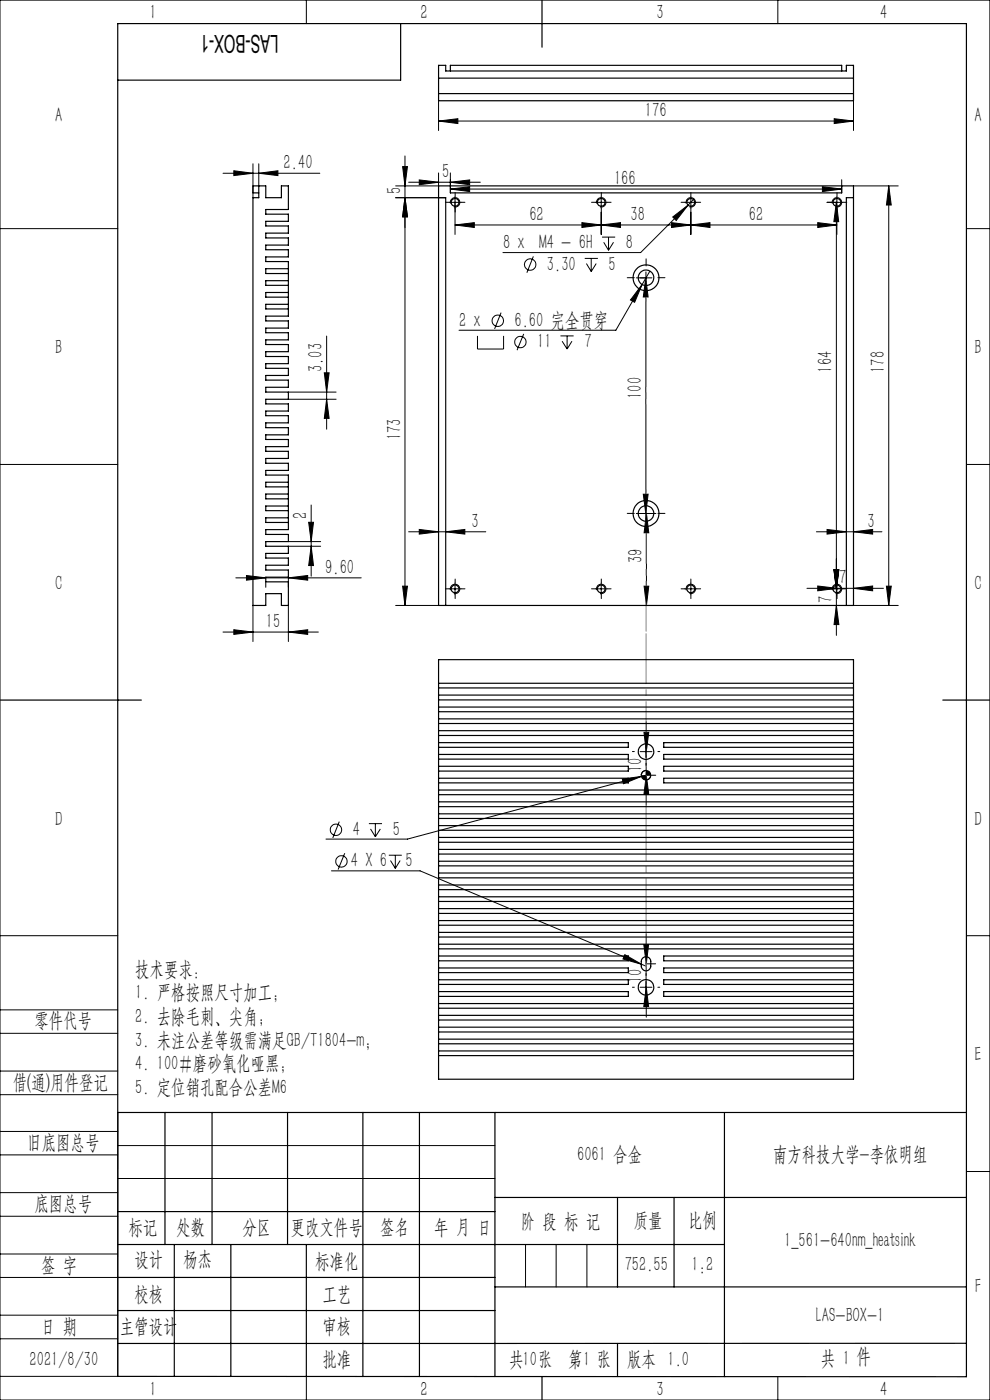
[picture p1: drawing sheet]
<svg xmlns="http://www.w3.org/2000/svg" width="210mm" height="297mm" viewBox="0 0 210 297" stroke-linecap="round" stroke-linejoin="round" font-family="sans-serif">
<g fill="none" stroke="#000" stroke-width=".21">
<path d="M0 0h210v297h-210zM65 0v5M165 0v5M47.3 36.8h20.5M49.6 36.2l4.1 .6-4.1 .4zM53.7 34.7v7.2M54.9 36.8l4-.6v1zM54.9 34.7v4.7M85.4 35.3h1l-.5 4.1zM85.9 33.1v95.3M86.7 38.7h15.2M88.9 38.2l4.1 .5-4.1 .5z"/>
<path d="M93 36.7v2.7h-9.1M93 25.7l4.1-.5v1zM93 21.4v6.3M93 25.7h88M95.5 38.7l4.1-.5v1zM95.5 36.7v4.2M174.4 39.6l4.1 .5-4.1 .5zM177 25.2l4 .5-4 .5zM178.5 38.1v2.8M181 21.4v6.3M181 39.4h9.5M188.5 39.4v89"/>
<path d="M188.5 39.4l.6 4.1h-1.1zM0 48.5h25M83.9 41.9h10.6M85.9 41.9l.5 4.1h-1zM95.3 42.9h2.5M95.5 40.1l4.1-.5v1zM95.5 40.1h83M95.6 43.2a.99 .99 0 0 1 .8-1.3 .99 .99 0 0 1 1.1 1.1 .99 .99 0 0 1-1.2 .9M96.5 41.7v8M96.5 47.7l4.1-.5v1.1zM96.5 47.7h81M113.1 54.4l-1.3 3.5"/>
<path d="M123.4 47.2l4.1 .5-4.1 .6zM124 54.8h2.8M124.4 55.9l1 1.7M125.4 54.8v2.8M126.3 42.9h2.5M126.5 55.9l-1.1 1.7M126.6 43.2a.99 .99 0 0 1 .8-1.3 .99 .99 0 0 1 1.1 1.1 .99 .99 0 0 1-1.2 .9M127.5 41.7v2.5M127.5 47.7l4.1-.5v1.1zM127.5 45v4.7M127.7 50.3h2.8M128.1 51.4l1 1.7"/>
<path d="M129.1 50.3v2.8M130.1 51.4l-1 1.7M135 58.9h3.3M137 58.9v50M137 58.9l.5 4.1h-1zM137 57.7v2.5M137.9 57.5l-1.7 2.9M142.5 47.2l4 .5-4 .6zM142.7 46l3.2-2.5-2.5 3.3zM145.3 42.9h2.5M145.6 43.2a1 1 0 0 1 .8-1.3 1 1 0 0 1 1.1 1.1 1 1 0 0 1-1.2 .9M145.9 43.5l-10 10.1h-29.2"/>
<path d="M146.5 41.7v2.5M146.5 47.7l4.1-.5v1.1zM146.5 45v4.7M147.1 42.3l-1.2 1.2M173.5 47.2l4 .5-4 .6zM176.6 43.2a.99 .99 0 0 1 .8-1.3 .99 .99 0 0 1 1.1 1.1 .99 .99 0 0 1-1.2 .9M177.4 42.9v91.9M177.4 42.9l.5 4.1h-1zM177.5 41.7v2.5M177.5 45v4.7M178.8 42.9h-3.4M205 48.5h5"/>
<path d="M68.8 79.1h1l-.5 4.1zM69.3 71.3v19.7M101.3 71.3v2.7h5.5v-2.7M106.3 66.3l-1.4 3.5M111.1 70.8l-1.4 3.5M118.9 71.3h2.8M119.2 72.4l1.1 1.6M120.3 71.3v2.7M121.3 72.4l-1 1.6M136.2 60.4l-1.6 3.7-.9-.5zM136.2 60.4l-5.6 9.7h-33.2M0 98.5h25"/>
<path d="M61.2 83.2h10.1M61.2 84.7h10.1M69.3 84.7l.5 4.1h-1zM205 98.5h5M61.2 115.9h6.8M61.2 114.9h6.8M65.5 110.8h1l-.5 4.1zM66 107.1v15.1M66 115.9l.5 4.1h-1zM86.7 112.8h16.3M88.9 112.3l4.1 .5-4.1 .5zM94.5 112.8l4.1-.5v1z"/>
<path d="M135 108.9h4.1M136.5 104.8h1l-.5 4.1zM137 107.7v2.5M137.1 108.9v19.5M137.1 108.9l.5 4.1h-1zM173.2 112.8h13.9M175.4 112.3l4.1 .5-4.1 .5zM181 112.8l4.1-.5v1zM47.3 134.1h20.2M49.6 133.6l4.1 .5-4.1 .5zM50 122.6h26.6M52.3 122.1l4.1 .5-4.1 .5z"/>
<path d="M53.7 128.4v7.7M56.4 123.4v1.2M61.2 122.6l4.1-.5v1zM61.2 122.4v2.2M61.2 134.1l4.1-.5v1zM61.2 128.4v7.7M83.9 128.4h9.1M85.4 124.4h1l-.5 4zM95.3 124.9h2.5M95.6 125.2a1 1 0 0 1 .8-1.3 1 1 0 0 1 1.1 1.1 1 1 0 0 1-1.2 .9M96.5 123.7v2.5M126.3 124.9h2.5"/>
<path d="M126.6 125.2a1 1 0 0 1 .9-1.3 1 1 0 0 1 1 1.1 1 1 0 0 1-1.2 .9M127.5 123.7v2.5M136.6 124.4h1l-.5 4zM145.3 124.9h2.5M145.6 125.2a1.01 1.01 0 0 1 .8-1.3 1.01 1.01 0 0 1 1.1 1.1 1.01 1.01 0 0 1-1.2 .9M146.5 123.7v2.5M171.2 124.8h16.2M173.5 124.3l4 .5-4 .5zM176.3 124.9h2.5M176.6 125.2a1 1 0 0 1 .8-1.3 1 1 0 0 1 1.1 1.1 1 1 0 0 1-1.2 .9M176.9 120.9h1l-.5 4zM177.4 128.4l.5 4.1h-1z"/>
<path d="M177.5 123.7v2.5M181 124.8l4.1-.5v1zM181 128.4h9.5M188 124.4h1.1l-.6 4zM135.8 159.5h2.5M136.6 155.4h1l-.5 4.1zM137 158.2v2.5M137.1 153.1v17.7M72 174.3l-1.4 3.5M78.2 174.7h2.8M78.6 175.9l1 1.6M79.6 174.7v2.8"/>
<path d="M80.7 175.9l-1.1 1.6M132 165.3l4.1-.6-3.8 1.6zM136.1 164.7l-49.7 13.3h-17.3M137 163.4l-.1 .1a.97 .97 0 0 0-.9 1M137 164.5h2.1M137.1 164.5l.5 4h-1zM138 164.2l-1.9 .5M138 164.5v.1a.97 .97 0 0 1-1 .8M0 198.5h25M70.3 184.7h18.8l47.9 20.3M73.1 181l-1.4 3.5M82.5 181.4h2.7"/>
<path d="M82.8 182.6l1.1 1.6M83.9 181.4v2.8M84.9 182.6l-1 1.6M137.1 198.1v17.7M205 198.5h5M0 214.2h25M0 219.2h25M132.5 202.5l3.6 2.1-3.9-1.2zM135.8 209.4h2.5M136.6 200.4h1l-.5 4.1zM137 208.2v2.5M137 204.5h2.1"/>
<path d="M137.1 209.4l.5 4.1h-1zM0 232.2h25M0 227.2h25M25 236v56h-25M0 245h25M0 240h25M0 258h25M0 253h25M25 243h80M25 250h80M205 248.5h5M0 271h25"/>
<path d="M0 266h25M0 279h25M111.5 264v9M118 264v9M124.5 264v9M0 284h25M65 292.1v4.9M153.7 292h.1M165 292v5"/>
<circle cx="112.5" cy="56.1" r="1.21"/>
<circle cx="105.6" cy="68" r="1.22"/>
<circle cx="110.4" cy="72.6" r="1.21"/>
<circle cx="71.3" cy="176" r="1.22"/>
<circle cx="72.4" cy="182.7" r="1.21"/>
</g>
<g fill="none" stroke="#000" stroke-width=".25">
<path d="M85 5v12h-60M93 13.9h1.5v1.2h85v-1.2h1.5v7.5h-88zM93 16.6h88M93 19.9h88M95.5 15.1v-1.2h83v1.2M115 0v10M54.9 39.4v2.5h-1.2v86.5h2.7v-2.5h3.3v2.5h1.5v-5h-4.8v-1h4.8v-1.5h-4.8v-1h4.8v-1.5h-4.8v-1h4.8v-1.5h-4.8v-1h4.8v-1.5h-4.8v-1h4.8v-11.6h-4.8v-1h4.8v-1.5h-4.8v-1h4.8v-1.6h-4.8v-.9h4.8v-1.6h-4.8v-1h4.8v-1.5h-4.8v-1h4.8v-1.5h-4.8v-1h4.8v-1.5h-4.8v-1h4.8v-1.5h-4.8v-1h4.8v-1.6h-4.8v-.9h4.8v-1.6h-4.8v-1h4.8v-1.5h-4.8v-1h4.8v-1.5h-4.8v-1h4.8v-1.5h-4.8v-1h4.8v-1.5h-4.8v-1h4.8v-11.6h-4.8v-1h4.8v-1.5h-4.8v-1h4.8v-1.5h-4.8v-1h4.8v-1.6h-4.8v-.9h4.8v-1.6h-4.8v-1h4.8v-5h-1.5v2.5h-3.3v-2.5h-2.7v1.5h1.2M93 39.4h88v89h-88zM95.5 39.4v1.5h83v-1.5M61.2 57h-4.8v1h4.8M61.2 59.5h-4.8v1h4.8M93 41.9h1.5v86.5"/>
<path d="M181 41.9h-1.5v86.5M61.2 62.1h-4.8v.9h4.8M61.2 64.6h-4.8v.9h4.8M61.2 104.8h-4.8v1h4.8M61.2 102.3h-4.8v1h4.8M61.2 107.3h-4.8v1h4.8M61.2 109.9h-4.8v.9h4.8M93 139.9h88v89h-88zM0 148.5h30M93 157.5h40.3v1h-40.3M93 156h88M93 155h88"/>
<path d="M93 153.5h88M93 151h88M93 152.5h88M93 148.5h88M93 150h88M93 145.9h88M93 147.5h88M93 145h88M181 157.5h-40.2v1h40.2M200 148.5h10M93 160.1h40.3v.9h-40.3M93 162.6h40.3v1h-40.3"/>
<path d="M93 165.1h40.3v1h-40.3M93 178.7h88M93 176.1h88M93 177.7h88M93 173.6h88M93 175.2h88M93 172.6h88M93 171.1h88M93 170.1h88M93 168.6h88M93 167.6h88M181 160.1h-40.2v.9h40.2"/>
<path d="M181 162.6h-40.2v1h40.2M181 165.1h-40.2v1h40.2M93 198.8h88M93 196.3h88M93 197.8h88M93 193.8h88M93 195.3h88M93 191.2h88M93 192.8h88M93 188.7h88M93 190.2h88M93 186.2h88"/>
<path d="M93 187.7h88M93 183.7h88M93 185.2h88M93 182.7h88M93 181.2h88M93 180.2h88M93 218.9h88M93 216.4h88M93 217.9h88M93 215.4h88M93 213.9h88M93 205.3h40.3v1h-40.3"/>
<path d="M93 207.9h40.3v.9h-40.3M93 210.4h40.3v1h-40.3M93 202.8h40.3v1h-40.3M93 201.3h88M93 212.9h88M93 200.3h88M136.4 203.2a1.02 1.02 0 0 1 1-.1 1.02 1.02 0 0 1 .6 .8v1.1a1.01 1.01 0 0 1-1 1 1.01 1.01 0 0 1-1-1l.1-1.3zM181 205.3h-40.2v1h40.2M181 207.9h-40.2v.9h40.2M181 202.8h-40.2v1h40.2M181 210.4h-40.2v1h40.2M25 236h180"/>
<path d="M35 236v28M45 236v28M61 236v28M77 236v56M89 236v56M93 223.9h88M93 223h88M93 221.4h88M93 220.4h88M105 236v56M153.7 236v56M25 257h80"/>
<path d="M105 254h100M131 254v19M143 254v19M25 264h128.7M25 271h80M25 278h80M37 264v28M49 264v28M65 264.1v28M105 273h100M25 292l180 .1v-287.1h-180v287M115 292v5"/>
<path d="M131 285v7M205 285h-180"/>
<circle cx="96.5" cy="42.9" r=".83"/>
<circle cx="127.5" cy="42.9" r=".82"/>
<circle cx="137" cy="58.9" r="2.76"/>
<circle cx="137" cy="58.9" r="1.65"/>
<circle cx="146.5" cy="42.9" r=".82"/>
<circle cx="177.5" cy="42.9" r=".83"/>
<circle cx="137" cy="108.9" r="2.76"/>
<circle cx="137" cy="108.9" r="1.65"/>
<circle cx="96.5" cy="124.9" r=".83"/>
<circle cx="127.5" cy="124.9" r=".82"/>
<circle cx="146.5" cy="124.9" r=".82"/>
<circle cx="177.5" cy="124.9" r=".83"/>
<circle cx="137" cy="159.4" r="1.65"/>
<circle cx="137" cy="164.5" r="1"/>
<circle cx="137" cy="209.5" r="1.65"/>
</g>
<path d="M137 133.9v-25M137 134.4v25" fill="none" stroke="#808080" stroke-width=".21" stroke-dasharray="30.5 1.3 1.3 1.3" stroke-dashoffset="19.9"/>
<path d="M137 108.9v-50M137 159.4v50" fill="none" stroke="#808080" stroke-width=".21" stroke-dasharray="30.5 1.3 1.3 1.3" stroke-dashoffset="7.4"/>
<path d="M137 58.9v5M137 108.9v-5M137 159.4v5M137 209.4v-5" fill="none" stroke="#808080" stroke-width=".21" stroke-dasharray="30.5 1.3 1.3 1.3" stroke-dashoffset="29.9"/>
<g fill="none" stroke="#000" stroke-width=".21" stroke-dasharray="30.5 1.3 1.3 1.3">
<path d="M95.3 42.9h-.8M96.5 41.7v-.9M96.5 44.2v.8M97.8 42.9h.8M126.3 42.9h-.8M127.5 41.7v-.9M127.5 44.2v.8M128.8 42.9h.8M134.5 58.9h-1.5M137 56.4v-1.5M139.5 58.9h1.5M145.3 42.9h-.8"/>
<path d="M146.5 41.7v-.9M146.5 44.2v.8M147.8 42.9h.8M176.3 42.9h-.8M177.5 41.7v-.9M177.5 44.2v.8M178.8 42.9h.8M137 61.4v1.5M134.5 108.9h-1.5M137 106.4v-1.5M137 111.4v1.5M139.5 108.9h1.5"/>
<path d="M95.3 124.9h-.8M96.5 123.7v-.9M96.5 126.2v.8M97.8 124.9h.8M126.3 124.9h-.8M127.5 123.7v-.9M127.5 126.2v.8M128.8 124.9h.8M145.3 124.9h-.8M146.5 123.7v-.9M146.5 126.2v.8M147.8 124.9h.8"/>
<path d="M176.3 124.9h-.8M177.5 123.7v-.9M177.5 126.2v.8M178.8 124.9h.8M134.5 159.4h-.4M137 156.9v-.4M139.5 159.4h.4M137 161.9v.4M134.5 209.4h-.4M137 206.9v-.4M137 211.9v.4M139.5 209.4h.4"/>
</g>
<g fill="#000">
<path d="M188.5 39.4l.6 4.1h-1.1zM188 124.4h1.1l-.6 4zM177.4 42.9l.5 4.1h-1zM176.9 120.9h1l-.5 4zM137 58.9l.5 4.1h-1zM136.5 104.8h1l-.5 4.1zM137.1 108.9l.5 4.1h-1zM136.6 124.4h1l-.5 4zM176.9 120.9h1l-.5 4zM177.4 128.4l.5 4.1h-1zM68.8 79.1h1l-.5 4.1zM69.3 84.7l.5 4.1h-1zM136.6 155.4h1l-.5 4.1zM137.1 164.5l.5 4h-1zM136.6 200.4h1l-.5 4.1zM137.1 209.4l.5 4.1h-1z"/>
<path d="M85.9 41.9l.5 4.1h-1zM85.4 35.3h1l-.5 4.1z"/>
<path d="M127.5 47.7l4.1-.5v1.1zM142.5 47.2l4 .5-4 .6zM146.5 47.7l4.1-.5v1.1zM173.5 47.2l4 .5-4 .6zM96.5 47.7l4.1-.5v1.1zM123.4 47.2l4.1 .5-4.1 .6zM173.5 124.3l4 .5-4 .5zM181 124.8l4.1-.5v1zM175.4 112.3l4.1 .5-4.1 .5zM181 112.8l4.1-.5v1zM95.5 40.1l4.1-.5v1zM174.4 39.6l4.1 .5-4.1 .5zM88.9 38.2l4.1 .5-4.1 .5zM95.5 38.7l4.1-.5v1zM136.2 60.4l-2.5 3.2 .9 .5zM142.7 46l.7 .8 2.5-3.3zM132 165.3l.3 1 3.8-1.6zM132.5 202.5l-.3 .9 3.9 1.2z"/>
<path d="M66 115.9l.5 4.1h-1zM65.5 110.8h1l-.5 4.1z"/>
<path d="M94.5 112.8l4.1-.5v1zM88.9 112.3l4.1 .5-4.1 .5zM54.9 36.8l4-.6v1zM49.6 36.2l4.1 .6-4.1 .4zM177 25.2l4 .5-4 .5zM93 25.7l4.1-.5v1z"/>
<path d="M49.6 133.6l4.1 .5-4.1 .5zM61.2 134.1l4.1-.5v1z"/>
<path d="M52.3 122.1l4.1 .5-4.1 .5zM61.2 122.6l4.1-.5v1z"/>
<path d="M85.4 124.4h1l-.5 4zM85.9 41.9l.5 4.1h-1z"/>
<path d="M136 164.5l.1 .4a.91 .91 0 0 0 .9 .5v-.9zM137 163.4v1.1h1a1.02 1.02 0 0 0-1-1.1z"/>
</g>
<text font-size="5.2" x="59.1" y="7.3" transform="rotate(-180 59.1 7.3)">LAS-BOX-1</text>
<g font-size="4.4">
<text x="31.7" y="4.1">1</text>
<text x="89.2" y="4.1">2</text>
<text x="139.2" y="4.1">3</text>
<text x="186.7" y="4.1">4</text>
<text x="11.7" y="25.9">A</text>
<text x="136.8" y="24.8">176</text>
<text x="206.7" y="25.9">A</text>
<text x="60.2" y="35.9">2.40</text>
<text x="85.1" y="41.3" transform="rotate(-90 85.1 41.3)">5</text>
<text x="93.8" y="37.8">5</text>
<text x="130.3" y="39.2">166</text>
<text x="112.3" y="46.9">62</text>
<text x="133.7" y="46.9">38</text>
<text x="158.9" y="46.9">62</text>
<text x="106.7" y="52.9">8 x M4 - 6H</text>
<text x="132.8" y="52.9">8</text>
<text x="116" y="57.4">3.30</text>
<text x="129.1" y="57.4">5</text>
<text x="97.4" y="69.3">2 x</text>
<text x="109.1" y="69.3">6.60 完全贯穿</text>
<text x="11.7" y="75.1">B</text>
<text x="113.9" y="73.9">11</text>
<text x="124" y="73.9">7</text>
<text x="206.7" y="75.1">B</text>
<text x="68.4" y="78.9" transform="rotate(-90 68.4 78.9)">3.03</text>
<text x="176.5" y="79" transform="rotate(-90 176.5 79)">164</text>
<text x="187.7" y="79.1" transform="rotate(-90 187.7 79.1)">178</text>
<text x="136.1" y="84.6" transform="rotate(-90 136.1 84.6)">100</text>
<text x="85.1" y="93.4" transform="rotate(-90 85.1 93.4)">173</text>
<text x="65.1" y="110.2" transform="rotate(-90 65.1 110.2)">2</text>
<text x="100" y="111.9">3</text>
<text x="184" y="111.9">3</text>
<text x="136.3" y="119.5" transform="rotate(-90 136.3 119.5)">39</text>
<text x="11.7" y="125.1">C</text>
<text x="69" y="121.7">9.60</text>
<text x="178" y="123.9">7</text>
<text x="206.7" y="125.1">C</text>
<text x="176.6" y="127.8" transform="rotate(-90 176.6 127.8)">7</text>
<text x="56.4" y="133.2">15</text>
<text x="136.2" y="163.9" transform="rotate(-90 136.2 163.9)">10</text>
<text x="11.7" y="175.1">D</text>
<text x="74.8" y="177.3">4</text>
<text x="83.3" y="177.3">5</text>
<text x="206.7" y="175.1">D</text>
<text x="74.4" y="184">4 X 6</text>
<text x="86" y="184">5</text>
<text x="28.7" y="207">技术要求：</text>
<text x="136.2" y="208.5" transform="rotate(-90 136.2 208.5)">10</text>
<text x="28.7" y="212">1. 严格按照尺寸加工；</text>
<text x="7.3" y="217.9">零件代号</text>
<text x="28.7" y="217">2. 去除毛刺、尖角；</text>
<text x="28.7" y="222">3. 未注公差等级需满足GB/T1804-m；</text>
<text x="28.7" y="227">4. 100#磨砂氧化哑黑;</text>
<text x="206.7" y="225.1">E</text>
<text x="2.7" y="231">借(通)用件登记</text>
<text x="28.7" y="232">5. 定位销孔配合公差M6</text>
<text x="5.8" y="243.7">旧底图总号</text>
<text x="122.4" y="246.2">6061 合金</text>
<text x="164" y="246.2">南方科技大学-李依明组</text>
<text x="7.3" y="256.8">底图总号</text>
<text x="27.2" y="261.8">标记</text>
<text x="37.4" y="261.8">处数</text>
<text x="51.4" y="261.8">分区</text>
<text x="61.7" y="261.8">更改文件号</text>
<text x="80.6" y="261.8">签名</text>
<text x="92.1" y="261.8">年 月 日</text>
<text x="110.5" y="260.4">阶 段 标 记</text>
<text x="134.4" y="260.4">质量</text>
<text x="145.9" y="260.4">比例</text>
<text x="8.7" y="269.8">签 字</text>
<text x="28.5" y="268.7">设计</text>
<text x="38.9" y="268.7">杨杰</text>
<text x="66.9" y="269">标准化</text>
<text x="132.5" y="269.7">752.55</text>
<text x="146.7" y="269.7">1:2</text>
<text x="166.3" y="264.6">1_561-640nm_heatsink</text>
<text x="28.5" y="275.9">校核</text>
<text x="68.4" y="275.9">工艺</text>
<text x="206.8" y="274.4">F</text>
<text x="173.1" y="280.6">LAS-BOX-1</text>
<text x="8.7" y="282.9">日 期</text>
<text x="25.4" y="282.9">主管设计</text>
<text x="68.4" y="282.8">审核</text>
<text x="6.3" y="289.9">2021/8/30</text>
<text x="68.4" y="289.9">批准</text>
<text x="108" y="289.9">共 张</text>
<text x="110.8" y="289.9">10</text>
<text x="120.5" y="289.9">第 张</text>
<text x="123.7" y="289.9">1</text>
<text x="133" y="289.9">版本 1.0</text>
<text x="174.1" y="289.5">共 1 件</text>
<text x="31.7" y="296.1">1</text>
<text x="89.2" y="296.1">2</text>
<text x="139.2" y="296.1">3</text>
<text x="186.7" y="296.1">4</text>
</g>
</svg>
